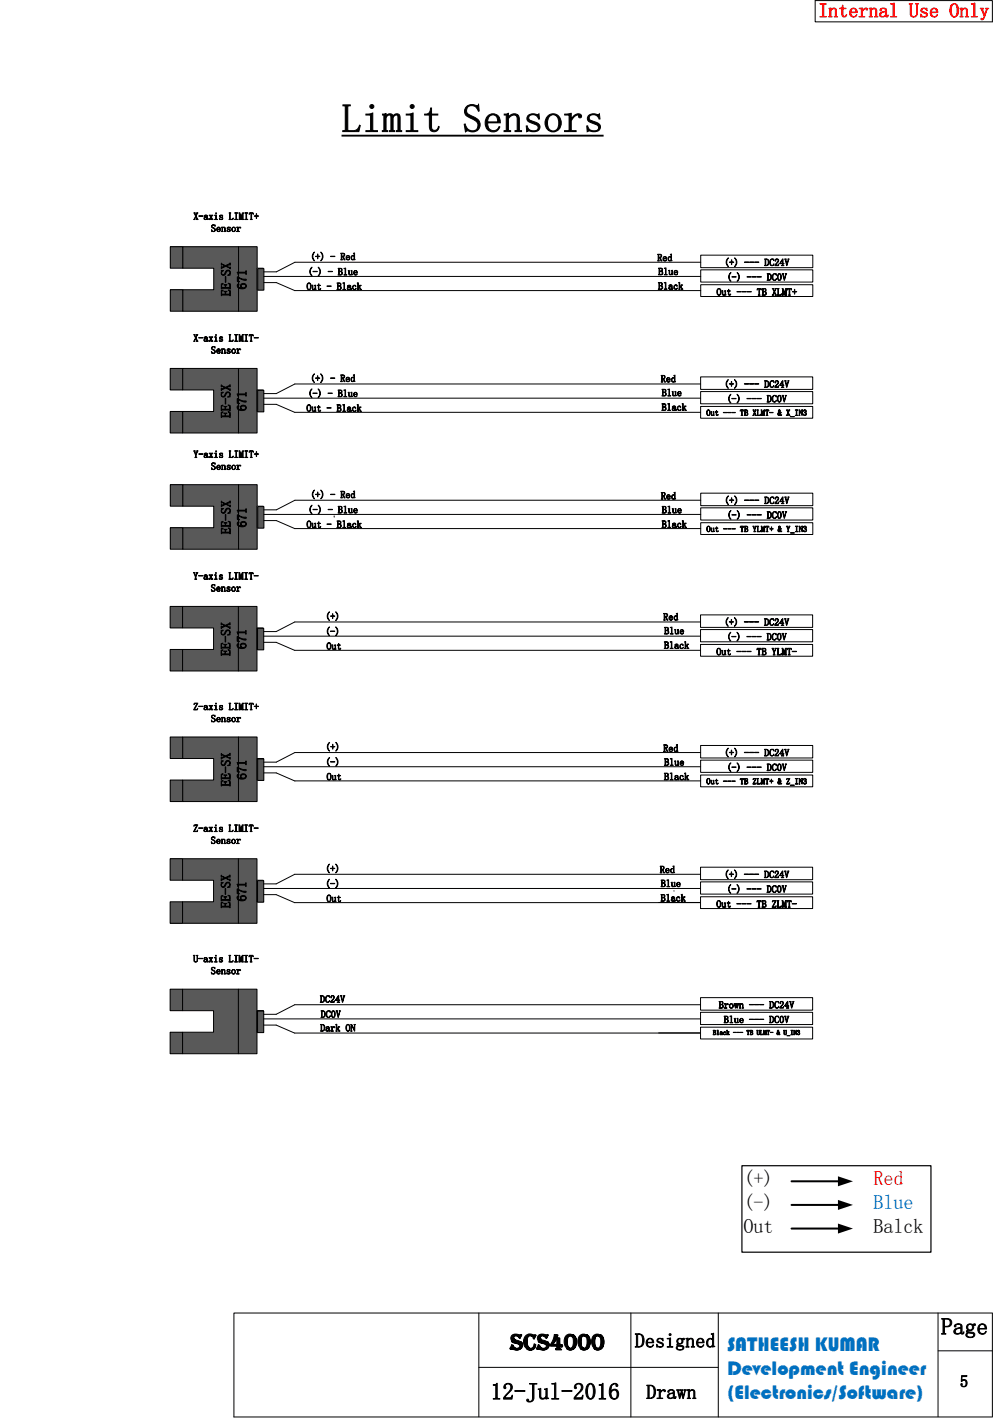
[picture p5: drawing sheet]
<svg xmlns="http://www.w3.org/2000/svg" width="210mm" height="300mm" viewBox="0 0 210 300" stroke-linecap="round" stroke-linejoin="round" font-family="sans-serif">
<path d="M72.3 28.7h55.4" fill="none" stroke="#000" stroke-width=".4"/>
<path d="M157 246.7h40v18.3h-40z" fill="none" stroke="#000" stroke-width=".25"/>
<path d="M167.5 250h10.1M167.5 255h10.1M167.5 260h10.1" fill="none" stroke="#000" stroke-width=".42"/>
<path d="M177.3 248.9l3.2 1.1-3.2 1.1zM177.3 258.9l3.2 1.1-3.2 1.1zM177.3 253.9l3.2 1.1-3.2 1.1z" fill="#000"/>
<path d="M172.5 .1h37.5v4.5h-37.5zM101.3 277.9v21.9M133.5 277.9v22M152 277.9v22M198.5 277.9v21.9M101.3 289.4h50.6M198.5 285.9h11.5M210 299.8v-21.9h-160.5v22h160.5" fill="none" stroke="#000" stroke-width=".21"/>
<path d="M38.7 52.2h15.7v13.7h-15.7v-4.6h6.5v-4.5h-6.5z" fill-rule="evenodd" fill="#595959"/>
<path d="M38.7 52.2h15.7v13.7h-15.7v-4.6h6.5v-4.5h-6.5zM50.5 52.2v13.7" fill="none" stroke="#000" stroke-width=".21"/>
<path d="M36 61.3h2.7v4.6h-2.7z" fill-rule="evenodd" fill="#595959"/>
<path d="M36 61.3h2.7v4.6h-2.7z" fill="none" stroke="#000" stroke-width=".21"/>
<path d="M36 52.2h2.7v4.6h-2.7z" fill-rule="evenodd" fill="#595959"/>
<path d="M36 52.2h2.7v4.6h-2.7z" fill="none" stroke="#000" stroke-width=".21"/>
<path d="M54.4 56.8h1.3v4.5h-1.3z" fill-rule="evenodd" fill="#595959"/>
<path d="M54.4 56.8h1.3v4.5h-1.3z" fill="none" stroke="#000" stroke-width=".21"/>
<path d="M148.3 60.3h23.7v2.4h-23.7z" fill-rule="evenodd" fill="#fff"/>
<path d="M148.3 60.3h23.7v2.4h-23.7z" fill="none" stroke="#000" stroke-width=".21"/>
<path d="M148.3 54h23.7v2.6h-23.7z" fill-rule="evenodd" fill="#fff"/>
<path d="M148.3 54h23.7v2.6h-23.7z" fill="none" stroke="#000" stroke-width=".21"/>
<path d="M148.3 57.1h23.7v2.6h-23.7z" fill-rule="evenodd" fill="#fff"/>
<path d="M148.3 57.1h23.7v2.6h-23.7zM148.3 55.5h-85.9l-3.9 2" fill="none" stroke="#000" stroke-width=".21"/>
<path d="M54.5 56.8h1.3v4.6h-1.3z" fill-rule="evenodd" fill="#595959"/>
<path d="M54.5 56.8h1.3v4.6h-1.3zM55.8 57.5h2.7M55.8 58.5h92.5M55.8 59.8h2.7l3.9 1.7M62.4 61.5h85.9M139.4 191h9.8" fill="none" stroke="#000" stroke-width=".21"/>
<path d="M38.6 78h15.8v13.6h-15.8v-4.5h6.6v-4.6h-6.6z" fill-rule="evenodd" fill="#595959"/>
<path d="M38.6 78h15.8v13.6h-15.8v-4.5h6.6v-4.6h-6.6zM50.5 78v13.6" fill="none" stroke="#000" stroke-width=".21"/>
<path d="M36 87.1h2.6v4.5h-2.6z" fill-rule="evenodd" fill="#595959"/>
<path d="M36 87.1h2.6v4.5h-2.6z" fill="none" stroke="#000" stroke-width=".21"/>
<path d="M36 78h2.6v4.5h-2.6z" fill-rule="evenodd" fill="#595959"/>
<path d="M36 78h2.6v4.5h-2.6z" fill="none" stroke="#000" stroke-width=".21"/>
<path d="M54.4 82.5h1.3v4.6h-1.3z" fill-rule="evenodd" fill="#595959"/>
<path d="M54.4 82.5h1.3v4.6h-1.3z" fill="none" stroke="#000" stroke-width=".21"/>
<path d="M148.3 86h23.7v2.5h-23.7z" fill-rule="evenodd" fill="#fff"/>
<path d="M148.3 86h23.7v2.5h-23.7z" fill="none" stroke="#000" stroke-width=".21"/>
<path d="M148.3 79.8h23.7v2.6h-23.7z" fill-rule="evenodd" fill="#fff"/>
<path d="M148.3 79.8h23.7v2.6h-23.7z" fill="none" stroke="#000" stroke-width=".21"/>
<path d="M148.3 82.9h23.7v2.6h-23.7z" fill-rule="evenodd" fill="#fff"/>
<path d="M148.3 82.9h23.7v2.6h-23.7zM148.3 81.3h-85.9l-3.9 2" fill="none" stroke="#000" stroke-width=".21"/>
<path d="M54.5 82.6h1.3v4.6h-1.3z" fill-rule="evenodd" fill="#595959"/>
<path d="M54.5 82.6h1.3v4.6h-1.3zM55.8 83.3h2.7M55.8 84.3h92.5M55.8 85.6h2.7l3.9 1.7M62.4 87.3h85.9" fill="none" stroke="#000" stroke-width=".21"/>
<path d="M38.7 102.6h15.7v13.6h-15.7v-4.5h6.5v-4.6h-6.5z" fill-rule="evenodd" fill="#595959"/>
<path d="M38.7 102.6h15.7v13.6h-15.7v-4.5h6.5v-4.6h-6.5zM50.5 102.6v13.6" fill="none" stroke="#000" stroke-width=".21"/>
<path d="M36 111.7h2.7v4.5h-2.7z" fill-rule="evenodd" fill="#595959"/>
<path d="M36 111.7h2.7v4.5h-2.7z" fill="none" stroke="#000" stroke-width=".21"/>
<path d="M36 102.6h2.7v4.5h-2.7z" fill-rule="evenodd" fill="#595959"/>
<path d="M36 102.6h2.7v4.5h-2.7z" fill="none" stroke="#000" stroke-width=".21"/>
<path d="M54.4 107.1h1.3v4.6h-1.3z" fill-rule="evenodd" fill="#595959"/>
<path d="M54.4 107.1h1.3v4.6h-1.3z" fill="none" stroke="#000" stroke-width=".21"/>
<path d="M148.3 110.6h23.7v2.5h-23.7z" fill-rule="evenodd" fill="#fff"/>
<path d="M148.3 110.6h23.7v2.5h-23.7z" fill="none" stroke="#000" stroke-width=".21"/>
<path d="M148.3 104.4h23.7v2.6h-23.7z" fill-rule="evenodd" fill="#fff"/>
<path d="M148.3 104.4h23.7v2.6h-23.7z" fill="none" stroke="#000" stroke-width=".21"/>
<path d="M148.3 107.5h23.7v2.6h-23.7z" fill-rule="evenodd" fill="#fff"/>
<path d="M148.3 107.5h23.7v2.6h-23.7zM148.3 105.9h-85.9l-3.9 2" fill="none" stroke="#000" stroke-width=".21"/>
<path d="M54.5 107.2h1.3v4.6h-1.3z" fill-rule="evenodd" fill="#595959"/>
<path d="M54.5 107.2h1.3v4.6h-1.3zM55.8 107.9h2.7M55.8 108.9h92.5M55.8 110.2h2.7l3.9 1.7M62.4 111.9h85.9" fill="none" stroke="#000" stroke-width=".21"/>
<path d="M38.6 128.3h15.8v13.7h-15.8v-4.6h6.6v-4.5h-6.6z" fill-rule="evenodd" fill="#595959"/>
<path d="M38.6 128.3h15.8v13.7h-15.8v-4.6h6.6v-4.5h-6.6zM50.4 128.3v13.7" fill="none" stroke="#000" stroke-width=".21"/>
<path d="M36 137.4h2.6v4.6h-2.6z" fill-rule="evenodd" fill="#595959"/>
<path d="M36 137.4h2.6v4.6h-2.6z" fill="none" stroke="#000" stroke-width=".21"/>
<path d="M36 128.3h2.6v4.6h-2.6z" fill-rule="evenodd" fill="#595959"/>
<path d="M36 128.3h2.6v4.6h-2.6z" fill="none" stroke="#000" stroke-width=".21"/>
<path d="M54.4 132.9h1.3v4.5h-1.3z" fill-rule="evenodd" fill="#595959"/>
<path d="M54.4 132.9h1.3v4.5h-1.3z" fill="none" stroke="#000" stroke-width=".21"/>
<path d="M148.2 136.4h23.8v2.5h-23.8z" fill-rule="evenodd" fill="#fff"/>
<path d="M148.2 136.4h23.8v2.5h-23.8z" fill="none" stroke="#000" stroke-width=".21"/>
<path d="M148.2 130.1h23.8v2.7h-23.8z" fill-rule="evenodd" fill="#fff"/>
<path d="M148.2 130.1h23.8v2.7h-23.8z" fill="none" stroke="#000" stroke-width=".21"/>
<path d="M148.2 133.2h23.8v2.6h-23.8z" fill-rule="evenodd" fill="#fff"/>
<path d="M148.2 133.2h23.8v2.6h-23.8zM148.2 131.6h-85.8l-4 2.1" fill="none" stroke="#000" stroke-width=".21"/>
<path d="M54.5 133h1.3v4.5h-1.3z" fill-rule="evenodd" fill="#595959"/>
<path d="M54.5 133h1.3v4.5h-1.3zM55.8 133.7h2.6M55.8 134.6h92.4M55.8 135.9h2.6l4 1.7M62.4 137.6h85.8" fill="none" stroke="#000" stroke-width=".21"/>
<path d="M38.6 156h15.8v13.6h-15.8v-4.5h6.6v-4.6h-6.6z" fill-rule="evenodd" fill="#595959"/>
<path d="M38.6 156h15.8v13.6h-15.8v-4.5h6.6v-4.6h-6.6zM50.5 156v13.6" fill="none" stroke="#000" stroke-width=".21"/>
<path d="M36 165.1h2.6v4.5h-2.6z" fill-rule="evenodd" fill="#595959"/>
<path d="M36 165.1h2.6v4.5h-2.6z" fill="none" stroke="#000" stroke-width=".21"/>
<path d="M36 156h2.6v4.5h-2.6z" fill-rule="evenodd" fill="#595959"/>
<path d="M36 156h2.6v4.5h-2.6z" fill="none" stroke="#000" stroke-width=".21"/>
<path d="M54.4 160.5h1.3v4.6h-1.3z" fill-rule="evenodd" fill="#595959"/>
<path d="M54.4 160.5h1.3v4.6h-1.3z" fill="none" stroke="#000" stroke-width=".21"/>
<path d="M148.3 164h23.7v2.5h-23.7z" fill-rule="evenodd" fill="#fff"/>
<path d="M148.3 164h23.7v2.5h-23.7z" fill="none" stroke="#000" stroke-width=".21"/>
<path d="M148.3 157.8h23.7v2.6h-23.7z" fill-rule="evenodd" fill="#fff"/>
<path d="M148.3 157.8h23.7v2.6h-23.7z" fill="none" stroke="#000" stroke-width=".21"/>
<path d="M148.3 160.9h23.7v2.6h-23.7z" fill-rule="evenodd" fill="#fff"/>
<path d="M148.3 159.3h-85.9l-3.9 2M148.3 160.9h23.7v2.6h-23.7z" fill="none" stroke="#000" stroke-width=".21"/>
<path d="M54.5 160.6h1.3v4.6h-1.3z" fill-rule="evenodd" fill="#595959"/>
<path d="M54.5 160.6h1.3v4.6h-1.3zM55.8 161.3h2.7M55.8 162.3h92.5M55.8 163.6h2.7l3.9 1.7h85.9" fill="none" stroke="#000" stroke-width=".21"/>
<path d="M38.6 181.7h15.8v13.7h-15.8v-4.6h6.6v-4.5h-6.6z" fill-rule="evenodd" fill="#595959"/>
<path d="M38.6 181.7h15.8v13.7h-15.8v-4.6h6.6v-4.5h-6.6zM50.4 181.7v13.7" fill="none" stroke="#000" stroke-width=".21"/>
<path d="M36 190.8h2.6v4.6h-2.6z" fill-rule="evenodd" fill="#595959"/>
<path d="M36 190.8h2.6v4.6h-2.6z" fill="none" stroke="#000" stroke-width=".21"/>
<path d="M36 181.7h2.6v4.6h-2.6z" fill-rule="evenodd" fill="#595959"/>
<path d="M36 181.7h2.6v4.6h-2.6z" fill="none" stroke="#000" stroke-width=".21"/>
<path d="M54.4 186.3h1.3v4.5h-1.3z" fill-rule="evenodd" fill="#595959"/>
<path d="M54.4 186.3h1.3v4.5h-1.3z" fill="none" stroke="#000" stroke-width=".21"/>
<path d="M148.2 189.8h23.8v2.5h-23.8z" fill-rule="evenodd" fill="#fff"/>
<path d="M148.2 189.8h23.8v2.5h-23.8z" fill="none" stroke="#000" stroke-width=".21"/>
<path d="M148.2 183.5h23.8v2.7h-23.8z" fill-rule="evenodd" fill="#fff"/>
<path d="M148.2 183.5h23.8v2.7h-23.8z" fill="none" stroke="#000" stroke-width=".21"/>
<path d="M148.2 186.6h23.8v2.6h-23.8z" fill-rule="evenodd" fill="#fff"/>
<path d="M148.2 186.6h23.8v2.6h-23.8zM148.2 185h-85.8l-4 2.1" fill="none" stroke="#000" stroke-width=".21"/>
<path d="M54.5 186.4h1.3v4.5h-1.3z" fill-rule="evenodd" fill="#595959"/>
<path d="M54.5 186.4h1.3v4.5h-1.3zM55.8 187.1h2.6M55.8 188h92.4M55.8 189.3h2.6l4 1.7h85.8M139.4 218.6h9.8" fill="none" stroke="#000" stroke-width=".21"/>
<path d="M38.6 209.3h15.8v13.7h-15.8v-4.6h6.6v-4.5h-6.6z" fill-rule="evenodd" fill="#595959"/>
<path d="M38.6 209.3h15.8v13.7h-15.8v-4.6h6.6v-4.5h-6.6zM50.4 209.3v13.7" fill="none" stroke="#000" stroke-width=".21"/>
<path d="M36 218.4h2.6v4.6h-2.6z" fill-rule="evenodd" fill="#595959"/>
<path d="M36 218.4h2.6v4.6h-2.6z" fill="none" stroke="#000" stroke-width=".21"/>
<path d="M36 209.3h2.6v4.6h-2.6z" fill-rule="evenodd" fill="#595959"/>
<path d="M36 209.3h2.6v4.6h-2.6z" fill="none" stroke="#000" stroke-width=".21"/>
<path d="M54.4 213.9h1.3v4.5h-1.3z" fill-rule="evenodd" fill="#595959"/>
<path d="M54.4 213.9h1.3v4.5h-1.3z" fill="none" stroke="#000" stroke-width=".21"/>
<path d="M148.2 217.4h23.8v2.5h-23.8z" fill-rule="evenodd" fill="#fff"/>
<path d="M148.2 217.4h23.8v2.5h-23.8z" fill="none" stroke="#000" stroke-width=".21"/>
<path d="M148.2 211.1h23.8v2.7h-23.8z" fill-rule="evenodd" fill="#fff"/>
<path d="M148.2 211.1h23.8v2.7h-23.8z" fill="none" stroke="#000" stroke-width=".21"/>
<path d="M148.2 214.2h23.8v2.6h-23.8z" fill-rule="evenodd" fill="#fff"/>
<path d="M148.2 214.2h23.8v2.6h-23.8zM148.2 212.6h-85.8l-4 2.1" fill="none" stroke="#000" stroke-width=".21"/>
<path d="M54.5 214h1.3v4.5h-1.3z" fill-rule="evenodd" fill="#595959"/>
<path d="M70.7 109.2v.2M142.6 188.5v.1M54.5 214h1.3v4.5h-1.3zM55.8 214.7h2.6M55.8 215.6h92.4M55.8 216.9h2.6l4 1.7h85.8" fill="none" stroke="#000" stroke-width=".21"/>
<text font-size="8.5" x="72.3" y="28">Limit Sensors</text>
<g font-size="4.9">
<text x="107.9" y="285.7">scs4000</text>
<text x="199.1" y="282.4">Page</text>
<text x="103.8" y="296.2">12-Jul-2016</text>
</g>
<g font-size="4.2" fill="#f00">
<text x="173.1" y="3.7">Internal Use Only</text>
<text x="184.9" y="250.9">Red</text>
</g>
<g font-size="4.2">
<text x="157.4" y="250.9">(+)</text>
<text x="157.4" y="255.9">(-)</text>
<text x="157.4" y="261">Out</text>
<text x="184.9" y="261">Balck</text>
<text x="134.3" y="285.2">Designed</text>
<text x="136.8" y="296">Drawn</text>
</g>
<text font-size="4.2" fill="#0b04fd" x="184.9" y="255.9">Blue</text>
<g font-size="4.2" fill="#0070c0">
<text x="153.9" y="285.9">SATHEESH KUMAR</text>
<text x="153.9" y="291">Development Engineer</text>
<text x="153.9" y="296.1">(Electronics/Software)</text>
</g>
<text font-size="3.5" x="203.1" y="293.5">5</text>
<g font-size="2.8">
<text x="48.8" y="62.7" transform="rotate(-90 48.8 62.7)">EE-SX</text>
<text x="52.2" y="61.3" transform="rotate(-90 52.2 61.3)">671</text>
<text x="48.7" y="88.4" transform="rotate(-90 48.7 88.4)">EE-SX</text>
<text x="52.1" y="87" transform="rotate(-90 52.1 87)">671</text>
<text x="48.8" y="113" transform="rotate(-90 48.8 113)">EE-SX</text>
<text x="52.2" y="111.6" transform="rotate(-90 52.2 111.6)">671</text>
<text x="52.1" y="137.4" transform="rotate(-90 52.1 137.4)">671</text>
<text x="48.7" y="138.8" transform="rotate(-90 48.7 138.8)">EE-SX</text>
<text x="48.7" y="166.4" transform="rotate(-90 48.7 166.4)">EE-SX</text>
<text x="52.1" y="165" transform="rotate(-90 52.1 165)">671</text>
<text x="52.1" y="190.8" transform="rotate(-90 52.1 190.8)">671</text>
<text x="48.7" y="192.2" transform="rotate(-90 48.7 192.2)">EE-SX</text>
</g>
<g font-size="2.1">
<text x="40.9" y="46.5">X-axis LIMIT+</text>
<text x="44.7" y="49">Sensor</text>
<text x="65.1" y="58.2">(-) - Blue</text>
<text x="65.6" y="55">(+) - Red</text>
<text x="139.1" y="55.3">Red</text>
<text x="139.3" y="58.2">Blue</text>
<text x="153.2" y="56.3">(+) --- DC24V</text>
<text x="153.7" y="59.4">(-) --- DC0V</text>
<text x="64.9" y="61.3">Out - Black</text>
<text x="139.3" y="61.3">Black</text>
<text x="151.6" y="62.5">Out --- TB XLMT+</text>
<text x="40.9" y="72.3">X-axis LIMIT-</text>
<text x="44.6" y="74.8">Sensor</text>
<text x="65.1" y="84">(-) - Blue</text>
<text x="65.6" y="80.8">(+) - Red</text>
<text x="139.8" y="80.9">Red</text>
<text x="140" y="83.8">Blue</text>
<text x="153.2" y="82">(+) --- DC24V</text>
<text x="64.8" y="87.1">Out - Black</text>
<text x="140" y="86.9">Black</text>
<text x="153.7" y="85.1">(-) --- DC0V</text>
<text x="40.9" y="96.9">Y-axis LIMIT+</text>
<text x="44.7" y="99.4">Sensor</text>
<text x="65.6" y="105.4">(+) - Red</text>
<text x="139.9" y="105.7">Red</text>
<text x="153.2" y="106.6">(+) --- DC24V</text>
<text x="64.9" y="111.7">Out - Black</text>
<text x="65.1" y="108.6">(-) - Blue</text>
<text x="140" y="111.7">Black</text>
<text x="140.1" y="108.6">Blue</text>
<text x="153.7" y="109.7">(-) --- DC0V</text>
<text x="40.9" y="122.6">Y-axis LIMIT-</text>
<text x="44.6" y="125.2">Sensor</text>
<text x="68.8" y="131.2">(+)</text>
<text x="140.4" y="131.3">Red</text>
<text x="68.8" y="134.4">(-)</text>
<text x="69.1" y="137.5">Out</text>
<text x="140.5" y="137.3">Black</text>
<text x="140.6" y="134.2">Blue</text>
<text x="153.2" y="132.4">(+) --- DC24V</text>
<text x="153.7" y="135.5">(-) --- DC0V</text>
<text x="151.6" y="138.6">Out --- TB YLMT-</text>
<text x="40.9" y="150.3">Z-axis LIMIT+</text>
<text x="44.6" y="152.8">Sensor</text>
<text x="68.8" y="158.8">(+)</text>
<text x="68.8" y="162">(-)</text>
<text x="140.4" y="159.1">Red</text>
<text x="153.2" y="160">(+) --- DC24V</text>
<text x="69.1" y="165.1">Out</text>
<text x="140.5" y="165.1">Black</text>
<text x="140.6" y="162">Blue</text>
<text x="153.7" y="163.1">(-) --- DC0V</text>
<text x="40.9" y="176">Z-axis LIMIT-</text>
<text x="44.6" y="178.6">Sensor</text>
<text x="68.8" y="184.6">(+)</text>
<text x="139.6" y="184.8">Red</text>
<text x="153.2" y="185.8">(+) --- DC24V</text>
<text x="68.8" y="187.8">(-)</text>
<text x="69.1" y="190.9">Out</text>
<text x="139.8" y="190.8">Black</text>
<text x="139.8" y="187.7">Blue</text>
<text x="153.7" y="188.9">(-) --- DC0V</text>
<text x="151.6" y="192">Out --- TB ZLMT-</text>
<text x="40.9" y="203.6">U-axis LIMIT-</text>
<text x="44.6" y="206.2">Sensor</text>
<text x="67.7" y="212.2">DC24V</text>
<text x="67.9" y="215.4">DC0V</text>
<text x="152.1" y="213.4">Brown --- DC24V</text>
<text x="67.8" y="218.3">Dark ON</text>
<text x="153.2" y="216.5">Blue --- DC0V</text>
</g>
<g font-size="1.8">
<text x="149.5" y="88">Out --- TB XLMT- &amp; X_IN3</text>
<text x="149.5" y="112.6">Out --- TB YLMT+ &amp; Y_IN3</text>
<text x="149.5" y="166">Out --- TB ZLMT+ &amp; Z_IN3</text>
</g>
<text font-size="1.4" x="150.9" y="219">Black --- TB ULMT- &amp; U_IN3</text>
</svg>
